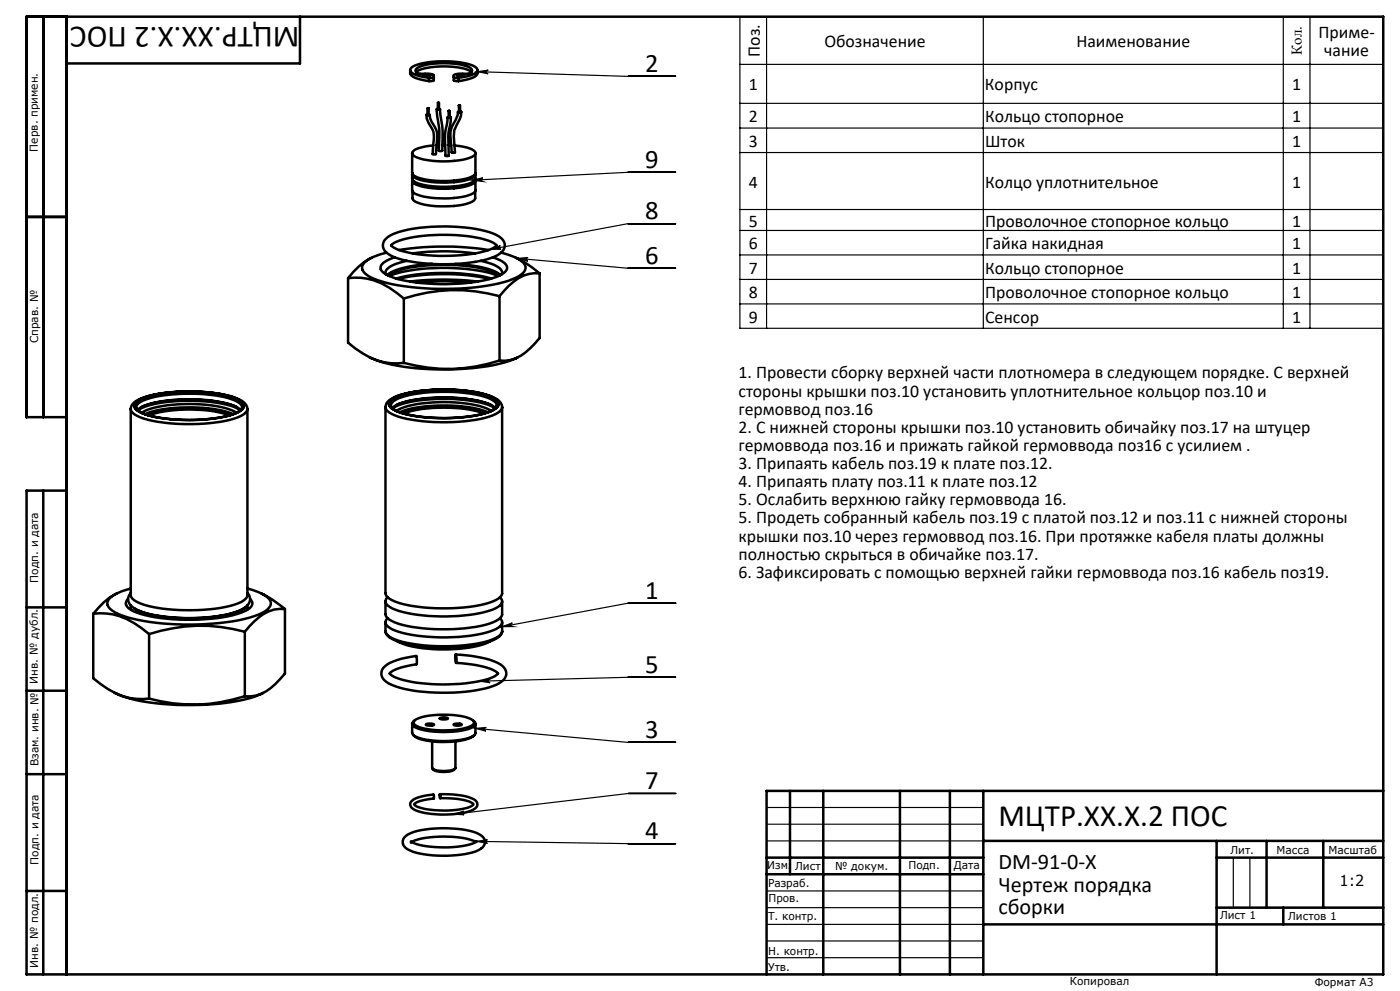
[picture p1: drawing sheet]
<svg xmlns="http://www.w3.org/2000/svg" width="420mm" height="297mm" viewBox="0 0 420 297" stroke-linecap="round" stroke-linejoin="round" font-family="sans-serif">
<g fill="none" stroke="#000" stroke-width=".75">
<path d="M13 5v120M20 5v287M90 5v14h-70M123 21a1.84 1.84 0 0 0 1.6 2.4l4.1 .9M124.8 21.6a12 12 0 0 1 7-1.7 19.7 19.7 0 0 1 9.4 1.5l.2 .2M127.2 22.5l1.3-.1 .6 .2a2.1 2.1 0 0 1-2 0zM127.9 34.4a8.7 8.7 0 0 0 1.9 4.5l.4 2.4-.4 4.8 1 .1a21 21 0 0 0 0-7.4l-.3-.7a7 7 0 0 1-1.6-3.7M128.2 34.3l-.3 .1h1l-.3-.1M128.3 32.5v1.9h.3v-1.9M128.3 32.5h.3zM128.7 24.3l1.4-.2v-1.5a4.7 4.7 0 0 0-3.4-.5 1.7 1.7 0 0 1-2.1-1 4.4 4.4 0 0 1 3.6-1.8 26.5 26.5 0 0 1 12.5 .8 1.09 1.09 0 0 1 .9 1.3 3.8 3.8 0 0 1-3.3 .7l-1.7 .2-.5 .3 .1 1.5 1.4 .2M128.7 23.3l-4.1-.9a1.74 1.74 0 0 1-1.5-1.7 6.1 6.1 0 0 1 4.2-1.8 30.3 30.3 0 0 1 14.5 .7 1.48 1.48 0 0 1 1.3 1.8 6.6 6.6 0 0 1-4.3 1.7l-1.2 .2"/>
<path d="M128.7 23.3v1M130.1 23.1l-1.4 .2M131 32.7v.7a38.9 38.9 0 0 1 .7 11.8h.9a36.2 36.2 0 0 0-.6-11.6v-.9M131.3 32.6l-.3 .1 .8 .2 .2-.2M131.4 30.8l.3 .1zM131.4 30.8v2h.3v-2M131.7 32.6l.3 .1M134.3 35.2l-.1 1.1a21.6 21.6 0 0 0-.6 8.4v1.9h1a28.2 28.2 0 0 1 .2-8l.5-3.4M134.6 33.3l.1 1.9h.2v-1.9M134.6 33.2l.3 .1zM134.6 35.1l-.3 .1h1l-.4-.1M136.1 23.1l1.5 .2"/>
<path d="M137.3 22.5l1.3-.1 .6 .2a2.17 2.17 0 0 1-2 0zM137.6 23.3v1M137.7 31.6l.2 2h.1v-2M137.7 33.4l-.3 .1h1l-.4-.1M138.4 33.5l-.5 2.2-1.6 3.3-.2 1.9 .4 4.7-.9 .1a24.1 24.1 0 0 1-.2-7.1l.2-.6a10.9 10.9 0 0 0 1.8-4.4M143.2 21v1a3.7 3.7 0 0 1-3.3 1.9l-2.3 .4M123.6 53.6a4.2 4.2 0 0 0 3.8 2.2l1.2 .3M123.6 45.9v6a4.4 4.4 0 0 0 3.6 1.8 28.8 28.8 0 0 0 14.2-.7 1.51 1.51 0 0 0 1.2-1.2v-5.9M123.6 53.6v.1a4.5 4.5 0 0 0 3.6 1.8 27.5 27.5 0 0 0 14.8-1l.6-.9M123.6 52.3v1.3M123.7 53.9a1.62 1.62 0 0 0 1.7 1.6 28.4 28.4 0 0 0 16-.2 1.51 1.51 0 0 0 1.2-1.2v2.9a1.51 1.51 0 0 1-1.2 1.2 27.6 27.6 0 0 1-16.7-.1l-1.1-1v-3M123.7 51.9l-.1 .5a4.4 4.4 0 0 0 3.6 1.8 29.9 29.9 0 0 0 14.2-.7 1.25 1.25 0 0 0 1.2-1.5"/>
<path d="M123.8 57.4v2a1.7 1.7 0 0 0 1.7 1.4 28.5 28.5 0 0 0 15.8-.2 1.69 1.69 0 0 0 1.3-1.2v-2M128.7 56l3.4 .3 4-.1M130 43.6l-4.3 .8a2.38 2.38 0 0 0-2.1 1.6 4.4 4.4 0 0 0 3.6 1.8 28.8 28.8 0 0 0 14.2-.7 1.28 1.28 0 0 0 1.1-1.7 10.5 10.5 0 0 0-6.1-1.8M131.7 43.5h-.7M132.7 43.5h.9M134.5 43.5h.9M142.6 53.6a2.78 2.78 0 0 1-2.5 2l-3.8 .6M142.6 52.3v1.3M8 65h12M111 77.5a18.6 18.6 0 0 0-6.6 5.9M111.4 77.3l-.5 .2M115.6 71.7a16.4 16.4 0 0 1 8.8-3.2 55.1 55.1 0 0 1 23.5 1.5 4.5 4.5 0 0 1 3.5 3.7 4.4 4.4 0 0 1-3.2 3.3 52.9 52.9 0 0 1-27.3 .9l-2.4-.8a4.5 4.5 0 0 1-3.6-3.7l.3-1.2z"/>
<path d="M116 75.7a12.9 12.9 0 0 0-7 3.5 2.3 2.3 0 0 0 1.2 3.3 36 36 0 0 0 15.1 3.8 76.2 76.2 0 0 0 27.3-2.2l2.3-.9a4.7 4.7 0 0 0 2.8-2.7 3.8 3.8 0 0 0-2.9-3.3l-4.4-1.5M117.5 73.3a19.5 19.5 0 0 1 9.7-2.6 48.6 48.6 0 0 1 20.1 1.7l1.6 1.1a4.9 4.9 0 0 1-3.7 1.8 53.1 53.1 0 0 1-25.8-.5l-1.7-.9-.4-.3zM118.4 77.1l-1.8 .7a3.6 3.6 0 0 0-2.4 2.4 2.86 2.86 0 0 0 2.3 2.4 44.5 44.5 0 0 0 17.5 2.6 44.4 44.4 0 0 0 15.7-2.5 3.7 3.7 0 0 0 2.5-2.4 4.2 4.2 0 0 0-3.4-2.8l-1-.4M119.7 74.9a88.7 88.7 0 0 1 26.9 0M122.1 78.2a9.8 9.8 0 0 0-6.4 3l.1 1M123.8 75.9a68.3 68.3 0 0 1 18.7 0M129.6 79.1a28.3 28.3 0 0 0-13 3l-.4 .3M136.6 79.1a32.3 32.3 0 0 1 12.6 2.6l.9 .7M144.2 78.2l4.2 1.2a3.3 3.3 0 0 1 2.2 2.3l-.1 .5M154.9 77.3l.6 .3a29 29 0 0 1 6.4 4.3M104.4 83.4a18.7 18.7 0 0 1 14.6 4.3l2.1 1.8M104.4 83.4v19.3a21.3 21.3 0 0 0 14.8 6.2l1.9-.1"/>
<path d="M116.3 82.4a29.1 29.1 0 0 1 13.3-2.9 47.5 47.5 0 0 1 19.2 2.2l1.2 .7M116.8 82.7a54.5 54.5 0 0 1 24.8-1.9l4.7 .9 3.2 1M118.9 83.5a62.3 62.3 0 0 1 28.6 0M119.3 83.6a66.4 66.4 0 0 1 27.6 0M121.1 89.5v19.3M123 84.4a86.4 86.4 0 0 1 20.3 0M124.9 84.7a85.4 85.4 0 0 1 16.5 0M149.8 82.4l.1 .1M149.9 88.8a48.9 48.9 0 0 0-28.8 .7M149.9 88.8v19.3M161.9 81.9a10.9 10.9 0 0 0-9.3 3.8l-2.7 3.1M161.9 81.9v19.4a16.9 16.9 0 0 1-8.9 6.6l-3.1 .2"/>
<path d="M110.8 107a46.8 46.8 0 0 0 18.7 3.7 67.9 67.9 0 0 0 24.3-2.9l1.5-.7M117.2 119.9a18.1 18.1 0 0 1 8.9-2.7 51.5 51.5 0 0 1 20.6 1.4 4.7 4.7 0 0 1 2.9 2.2 2.2 2.2 0 0 1-1.8 2.2 42.5 42.5 0 0 1-18.1 2.2 30.2 30.2 0 0 1-11.8-2.5 1.57 1.57 0 0 1-.7-2.8zM117.3 119.9a21 21 0 0 1 10.5-2.9 44.9 44.9 0 0 1 19.8 2 2.73 2.73 0 0 1 1.9 2.2 5.3 5.3 0 0 1-3.8 2.6 51.7 51.7 0 0 1-26-.3l-1-.4a2.63 2.63 0 0 1-1.9-2.2zM149.9 108.1a48.9 48.9 0 0 1-28.8 .7M20 125h-12v-120h407v287h-407v-145h12M39.2 122.6a3.7 3.7 0 0 1 2.8-3 48.8 48.8 0 0 1 22.6-1.8 17 17 0 0 1 8.8 3 2.2 2.2 0 0 1 .8 1.8M39.2 122.6a3.5 3.5 0 0 0 2.9 2.5 54.5 54.5 0 0 0 27 .7l2.3-.7a3.5 3.5 0 0 0 2.8-2.5v55.8a3.5 3.5 0 0 1-2.8 2.4 54.6 54.6 0 0 1-27.1 .8l-2.2-.8a3.5 3.5 0 0 1-2.9-2.4zM40.8 120.5a18 18 0 0 1 8.9-2.7 51.5 51.5 0 0 1 20.6 1.4 4.7 4.7 0 0 1 2.9 2.2 2.2 2.2 0 0 1-1.8 2.2 42.5 42.5 0 0 1-18.1 2.2 28.6 28.6 0 0 1-11.8-2.6 1.57 1.57 0 0 1-.7-2.7zM40.9 122.1l.4 .8 1.7 1M40.9 120.5a21 21 0 0 1 10.5-2.9 44.9 44.9 0 0 1 19.8 2 2.63 2.63 0 0 1 1.9 2.2 5.1 5.1 0 0 1-3.8 2.6 51.8 51.8 0 0 1-26.1-.4l-.9-.4a2.63 2.63 0 0 1-1.9-2.2zM41.3 123a27.2 27.2 0 0 1 13-2.8 42.5 42.5 0 0 1 16.6 2.1l1.2 .7M41.4 122.7a17.5 17.5 0 0 1 8.7-2.7 49 49 0 0 1 20.1 1.6l2 1.3"/>
<path d="M42.5 122a47.2 47.2 0 0 1 22.9-1.6l2.8 .6 2.7 1M43.5 124.1a41.4 41.4 0 0 1 19.2-1.7l4.2 .7 3.1 1M43.9 124.2a44.1 44.1 0 0 1 25.7 0M44.3 124.4a39.8 39.8 0 0 1 18.4-1.6l4.1 .8 2.4 .8M44.7 124.5a41.9 41.9 0 0 1 24.1 0M70.9 123.7a31.5 31.5 0 0 0-15.8-2.6 26.3 26.3 0 0 0-12.6 2.6M72.2 122.8l-1.5 1M72.6 122.1l-.4 .7M72.6 122.1a3.5 3.5 0 0 0-2.9-2.4 49.4 49.4 0 0 0-25.6-.1l-1 .4a2.72 2.72 0 0 0-2.3 2.2M72.6 122.1h.1M115.6 122a3.5 3.5 0 0 0 2.9 2.5 54.5 54.5 0 0 0 27 .7l2.3-.7a3.5 3.5 0 0 0 2.8-2.5M116.2 120.5a14.5 14.5 0 0 1 8.4-3.1 51.7 51.7 0 0 1 22.9 1.4 4.1 4.1 0 0 1 3.1 3.3v55.7a3.5 3.5 0 0 1-2.8 2.5 54.6 54.6 0 0 1-27 .7l-2.3-.7a3.5 3.5 0 0 1-2.9-2.5l.1-55.8z"/>
<path d="M117.2 121.6v-.1a3.9 3.9 0 0 1 3.3-2.4 50.2 50.2 0 0 1 25.6 0l.9 .4a3 3 0 0 1 2 2 2.65 2.65 0 0 1-1.9 1.7M117.3 121.6l.5 .8 1.6 .9M117.8 122.4a23.2 23.2 0 0 1 11.2-2.7 44.4 44.4 0 0 1 18.3 2l1.3 .7M117.8 122.2a17.5 17.5 0 0 1 8.8-2.7 48.9 48.9 0 0 1 20 1.5l2 1.3M118.9 121.4a47.2 47.2 0 0 1 22.9-1.5l2.8 .5 2.8 1M119.9 123.6a41.4 41.4 0 0 1 19.2-1.8l4.2 .8 3.1 1M120.3 123.7a44.1 44.1 0 0 1 25.7 0M120.7 123.8a39.5 39.5 0 0 1 18.4-1.5l2.9 .4 3.6 1.1M121.1 123.9a41.9 41.9 0 0 1 24.1 0M147.3 123.1a31.5 31.5 0 0 0-15.8-2.6 26.3 26.3 0 0 0-12.5 2.7M13 147v145M35 177.9l-.5 .2a18.4 18.4 0 0 0-6.5 5.8"/>
<path d="M39.2 177.7a2.77 2.77 0 0 0 1 4.5 30.5 30.5 0 0 0 13.6 3 41.4 41.4 0 0 0 19-2.7 2.94 2.94 0 0 0 1.4-4.8M39.2 176.4l-3.7 1.3a4.5 4.5 0 0 0-3.3 3.2 4.8 4.8 0 0 0 3.4 3.2 66.3 66.3 0 0 0 26.1 2.9 43.4 43.4 0 0 0 17.7-3.7 2.45 2.45 0 0 0 1.2-3.9l-2.2-1.6-4.2-1.4M75.1 179.5a1.66 1.66 0 0 1-.3 2.8 28.2 28.2 0 0 1-13.5 3.3 56.1 56.1 0 0 1-20.2-2l-1.1-.4a3.5 3.5 0 0 1-2.3-2.4l.7-1.2M78.5 177.9l.6 .3a30.3 30.3 0 0 1 6.4 4.3M116.3 179h-.1a1.62 1.62 0 0 0 .6 2.8 30.6 30.6 0 0 0 13.6 2.9 43.8 43.8 0 0 0 18.3-2.4 2.74 2.74 0 0 0 1.9-2.3l-.6-1M8 182h12M28 183.9a18.8 18.8 0 0 1 14.5 4.4l2.2 1.7M28 183.9v19.4a21.8 21.8 0 0 0 14.8 6.2l1.9-.1M39.2 181.4l.1 1.4M44.7 190v19.4M73.4 189.3a48.9 48.9 0 0 0-28.7 .7M73.4 189.3v19.4"/>
<path d="M73.6 182a18.7 18.7 0 0 1-8.9 2.8 52.5 52.5 0 0 1-22.6-1.6l-1.8-.9M74.2 181.4l-.1 1.4M85.5 182.5a11.1 11.1 0 0 0-9.3 3.8l-2.8 3M85.5 182.5v19.4a17.1 17.1 0 0 1-8.9 6.6l-3.2 .2M115.6 180.2v3.9a3.5 3.5 0 0 0 2.9 2.4 54.5 54.5 0 0 0 27 .8l2.3-.8a3.5 3.5 0 0 0 2.8-2.4v-3.9M115.6 189.2a3.5 3.5 0 0 0 2.9 2.4 54.5 54.5 0 0 0 27 .8l2.3-.8a3.6 3.6 0 0 0 2.8-2.4M115.6 186.5v2.7M115.7 189.1a3.3 3.3 0 0 0 2.6 2.7l2.3 .8M116.3 185.3h-.1a1.62 1.62 0 0 0 .6 2.8 30.6 30.6 0 0 0 13.6 2.9 43.8 43.8 0 0 0 18.3-2.4 2.74 2.74 0 0 0 1.9-2.3l-.6-1M136.7 196.2a32.7 32.7 0 0 1 13.3 2.8 3 3 0 0 1 1.9 2.9 3 3 0 0 1-2 2.8 35.1 35.1 0 0 1-15.6 2.9 40.6 40.6 0 0 1-17.7-2.8 3.1 3.1 0 0 1-2.2-2.7 3.1 3.1 0 0 1 1.8-3 22.3 22.3 0 0 1 8.7-2.5l.1 2.5a14.6 14.6 0 0 0-8.1 2.7v.1a8.1 8.1 0 0 0 5.1 2.1 55 55 0 0 0 25.1-.7l1.4-.7 .9-.7a6.4 6.4 0 0 0-4.1-2l-3.9-.8-4.6-.4M136.7 196.2l.2 1-.1 1.4-.2-1.5zM146.3 192.4a55.4 55.4 0 0 1-25.6 .2"/>
<path d="M147 192.2a33.5 33.5 0 0 1-15.6 2.4 29 29 0 0 1-12.2-2.4M150.6 189.2a4 4 0 0 1-3.1 2.8l-1 .4M150.6 186.5v2.7M8 207h12M34.4 207.6a40.8 40.8 0 0 0 16.6 3.5 67.8 67.8 0 0 0 26.4-2.7l1.5-.7M73.4 208.7a48.9 48.9 0 0 1-28.7 .7M123.6 216.9v2.7a3.6 3.6 0 0 0 3.3 1.9 30.3 30.3 0 0 0 14.2-.5 1.78 1.78 0 0 0 1.5-1.4v-2.7M124.4 215.9l-.8 1M124.4 215.9a19 19 0 0 1 10.4-1.7 12.3 12.3 0 0 1 7.2 1.8l.2 .4a1.3 1.3 0 0 1-1.1 1.3 26.3 26.3 0 0 1-16.2-.1 1.02 1.02 0 0 1-.8-1.4zM127.8 217.1a2.29 2.29 0 0 1 2.4 .1 2.25 2.25 0 0 1-2.4-.1zM132 215.2l1.1-.2 1.3 .3a2.63 2.63 0 0 1-2.5 0zM136.2 217l1.3-.2 1 .3a2.04 2.04 0 0 1-2.4 0z"/>
<path d="M141.9 215.9a1.07 1.07 0 0 1 .7 1.1 1.07 1.07 0 0 1-.8 .9 26.5 26.5 0 0 1-17.3 0l-.5-.3-.4-.7M8 232h12M124 220.3a9.2 9.2 0 0 0 6.2 1.9 24.4 24.4 0 0 0 11.2-1.2l.9-.7M129.6 222.2v7.9a5.5 5.5 0 0 0 4.8 .9l1.8-.4 .4-.5v-7.9M129.8 230.4a4.9 4.9 0 0 0 4.3 .9l1.3-.2 1.1-.7M132 238a24.8 24.8 0 0 1 10.1 1.5 1.65 1.65 0 0 1 1.1 1.6 1.65 1.65 0 0 1-1.2 1.6 28 28 0 0 1-17.4 .1 1.68 1.68 0 0 1-1.5-1.4 1.68 1.68 0 0 1 1-1.8 14.5 14.5 0 0 1 6-1.4v1.1a10.6 10.6 0 0 0-5.9 1.7v.1a7.6 7.6 0 0 0 5.2 1.6 24.5 24.5 0 0 0 12.2-1.2l.4-.6a14.5 14.5 0 0 0-8.5-1.7h-1.5M132 238l.1 1.2-.2-.5zM237 237v25M247 237v55M270 237v55M285 237v55M295 237v55"/>
<path d="M415 237h-185v55M121.3 251a12.1 12.1 0 0 1 7.6-2.6 35.6 35.6 0 0 1 14.2 1.3 2.92 2.92 0 0 1 2.3 3.3 5.4 5.4 0 0 1-4.7 2.7 34.6 34.6 0 0 1-17.7-.8 2.49 2.49 0 0 1-1.7-3.9zM143 252.2a13.7 13.7 0 0 1-7.3 1.7 25.5 25.5 0 0 1-12.3-1.6l-.1-.1v.4a13 13 0 0 1 7.1-1.8 25.7 25.7 0 0 1 12.4 1.5M230 257h65M295 252h120M365 252v40M365 257h50M380 252v20M397 252v20M8 267h12M230 262h65M295 277h120"/>
<path d="M365 272h50M385 272v5"/>
<circle cx="137.8" cy="31.7" r=".12"/>
</g>
<g fill="none" stroke="#000" stroke-width=".35">
<path d="M222 5h193v93.4h-193zM222 19.3h193M230 5v93.4M295 5v93.4M385 5v93.4M393 5v93.4M143.2 21.5l45.2 1.4h14.3M143.2 21.5l3.3-.5a.55 .55 0 0 0-.6 .6 .55 .55 0 0 0 .5 .5zM222 31h193M222 38.4h193M141.6 54l3.2-.7a.55 .55 0 0 0-.5 .6 .55 .55 0 0 0 .6 .5zM202.7 51.6h-14.3l-46.8 2.4"/>
<path d="M222 45.7h193M147.1 74.8l3-1.2a.54 .54 0 0 0-.4 .6 .54 .54 0 0 0 .6 .5zM155.2 77.4l33.2 3h14.3M155.2 77.4l3.2-.2a.55 .55 0 0 0-.6 .5 .55 .55 0 0 0 .5 .6zM202.7 67h-14.3l-41.3 7.8M222 62.8h193M222 69.1h193M222 76.4h193M222 83.7h193M222 91.1h193M150.6 187.8l3.1-1.1a.56 .56 0 0 0-.4 .6 .56 .56 0 0 0 .6 .5zM202.7 180.8h-14.2l-37.9 7"/>
<path d="M142.6 218.3l45.8 4.2h14.3M142.6 218.3l3.3-.3a.55 .55 0 0 0-.6 .5 .55 .55 0 0 0 .5 .6zM143.8 204.1l3.2-.6a.55 .55 0 0 0-.5 .6 .55 .55 0 0 0 .5 .5zM202.7 203h-14.3l-44.6 1.1M202.7 237.8h-14.2l-52.5 6.2M136 244l3.1-.9a.55 .55 0 0 0-.4 .6 .55 .55 0 0 0 .5 .5zM143 252.2l45.4 .6h14.3M143 252.2l3.2-.5a.55 .55 0 0 0-.5 .5 .55 .55 0 0 0 .5 .6zM230 242h65M230 247h65M230 252h65M370 257v15"/>
<path d="M375 257v15M230 267h65M230 272h65M230 277h65M230 282h65M230 287h65"/>
</g>
<path d="M143.2 21.5l3.3-.5a.55 .55 0 0 0-.6 .6 .55 .55 0 0 0 .5 .5zM141.6 54l3.2-.7a.55 .55 0 0 0-.5 .6 .55 .55 0 0 0 .6 .5zM155.2 77.4l3.2-.2a.55 .55 0 0 0-.6 .5 .55 .55 0 0 0 .5 .6zM147.1 74.8l3-1.2a.54 .54 0 0 0-.4 .6 .54 .54 0 0 0 .6 .5zM143.8 204.1l3.2-.6a.55 .55 0 0 0-.5 .6 .55 .55 0 0 0 .5 .5zM150.6 187.8l3.1-1.1a.56 .56 0 0 0-.4 .6 .56 .56 0 0 0 .6 .5zM142.6 218.3l3.3-.3a.55 .55 0 0 0-.6 .5 .55 .55 0 0 0 .5 .6zM136 244l3.1-.9a.55 .55 0 0 0-.4 .6 .55 .55 0 0 0 .5 .5zM143 252.2l3.2-.5a.55 .55 0 0 0-.5 .5 .55 .55 0 0 0 .5 .6z" fill="#000"/>
<g font-size="9.3">
<text x="89.8" y="8.1" transform="rotate(-180 89.8 8.1)">МЦТР.XX.X.2 ПОС</text>
<text x="299.5" y="247.5">МЦТР.XX.X.2 ПОС</text>
</g>
<g font-size="8">
<text x="193.5" y="21.6">2</text>
<text x="193.5" y="50.4">9</text>
<text x="193.5" y="65.8">8</text>
<text x="193.5" y="79.1">6</text>
<text x="193.6" y="179.5">1</text>
<text x="193.5" y="201.7">5</text>
<text x="193.5" y="221.2">3</text>
<text x="193.6" y="236.5">7</text>
<text x="193.5" y="251.6">4</text>
</g>
<g font-size="6.7">
<text x="299.5" y="260.4">DM-91-0-X</text>
<text x="299.5" y="267.2">Чертеж порядка</text>
<text x="299.5" y="274">сборки</text>
</g>
<g font-size="5.3">
<text x="395.6" y="11.4">Приме-</text>
<text x="228" y="17" transform="rotate(-90 228 17)">Поз.</text>
<text x="247.3" y="14.1">Обозначение</text>
<text x="322.9" y="14.1">Наименование</text>
<text x="397.3" y="16.8">чание</text>
<text x="224.6" y="27.1">1</text>
<text x="295.5" y="27.1">Корпус</text>
<text x="387.6" y="27.1">1</text>
<text x="224.7" y="36.6">2</text>
<text x="295.5" y="36.6">Кольцо стопорное</text>
<text x="387.7" y="36.6">1</text>
<text x="224.7" y="44">3</text>
<text x="295.5" y="44">Шток</text>
<text x="387.7" y="44">1</text>
<text x="224.7" y="56.2">4</text>
<text x="295.5" y="56.2">Колцо уплотнительное</text>
<text x="387.7" y="56.2">1</text>
<text x="224.7" y="67.9">5</text>
<text x="295.5" y="67.9">Проволочное стопорное кольцо</text>
<text x="387.7" y="67.9">1</text>
<text x="224.7" y="74.7">6</text>
<text x="295.5" y="74.7">Гайка накидная</text>
<text x="387.7" y="74.7">1</text>
<text x="224.7" y="82">7</text>
<text x="295.5" y="82">Кольцо стопорное</text>
<text x="387.7" y="82">1</text>
<text x="224.7" y="89.4">8</text>
<text x="295.5" y="89.4">Проволочное стопорное кольцо</text>
<text x="387.7" y="89.4">1</text>
<text x="224.7" y="96.7">9</text>
<text x="295.5" y="96.7">Сенсор</text>
<text x="387.7" y="96.7">1</text>
<text x="221.6" y="113.4">1. Провести сборку верхней части плотномера в следующем порядке. С верхней</text>
<text x="221.6" y="118.8">стороны крышки поз.10 установить уплотнительное кольцор поз.10 и</text>
<text x="221.6" y="124.3">гермоввод поз.16</text>
<text x="221.6" y="129.7">2. С нижней стороны крышки поз.10 установить обичайку поз.17 на штуцер</text>
<text x="221.6" y="135.1">гермоввода поз.16 и прижать гайкой гермоввода поз16 с усилием .</text>
<text x="221.6" y="140.6">3. Припаять кабель поз.19 к плате поз.12.</text>
<text x="221.6" y="146">4. Припаять плату поз.11 к плате поз.12</text>
<text x="221.6" y="151.5">5. Ослабить верхнюю гайку гермоввода 16.</text>
<text x="221.6" y="156.9">5. Продеть собранный кабель поз.19 с платой поз.12 и поз.11 с нижней стороны</text>
<text x="221.6" y="162.3">крышки поз.10 через гермоввод поз.16. При протяжке кабеля платы должны</text>
<text x="221.6" y="167.8">полностью скрыться в обичайке поз.17.</text>
<text x="221.6" y="173.2">6. Зафиксировать с помощью верхней гайки гермоввода поз.16 кабель поз19.</text>
</g>
<text font-size="4.6" x="401.8" y="265.7">1:2</text>
<text font-size="4.5" x="390.6" y="16.5" transform="rotate(-90 390.6 16.5)">Кол.</text>
<g font-size="3.3">
<text x="11.4" y="45.4" transform="rotate(-90 11.4 45.4)">Перв. примен.</text>
<text x="11.4" y="102.9" transform="rotate(-90 11.4 102.9)">Справ. №</text>
<text x="11.5" y="174.7" transform="rotate(-90 11.5 174.7)">Подп. и дата</text>
<text x="11.4" y="204.9" transform="rotate(-90 11.4 204.9)">Инв. № дубл.</text>
<text x="11.6" y="229.6" transform="rotate(-90 11.6 229.6)">Взам. инв. №</text>
<text x="369.2" y="255.9">Лит.</text>
<text x="382.9" y="255.9">Масса</text>
<text x="398.6" y="255.9">Масштаб</text>
<text x="11.6" y="259.2" transform="rotate(-90 11.6 259.2)">Подп. и дата</text>
<text x="230.2" y="260.5">Изм.</text>
<text x="238.5" y="260.6">Лист</text>
<text x="250.5" y="260.6">№ докум.</text>
<text x="272.5" y="260.5">Подп.</text>
<text x="286.1" y="260.5">Дата</text>
<text x="230.4" y="265.7">Разраб.</text>
<text x="230.4" y="275.7">Т. контр.</text>
<text x="230.5" y="270.4">Пров.</text>
<text x="366" y="275.5">Лист 1</text>
<text x="386.4" y="275.6">Листов 1</text>
<text x="230.5" y="286.2">Н. контр.</text>
<text x="11.5" y="290" transform="rotate(-90 11.5 290)">Инв. № подл.</text>
<text x="230.4" y="291">Утв.</text>
<text x="320.9" y="295.2">Копировал</text>
<text x="394.4" y="295.6">Формат А3</text>
</g>
</svg>
